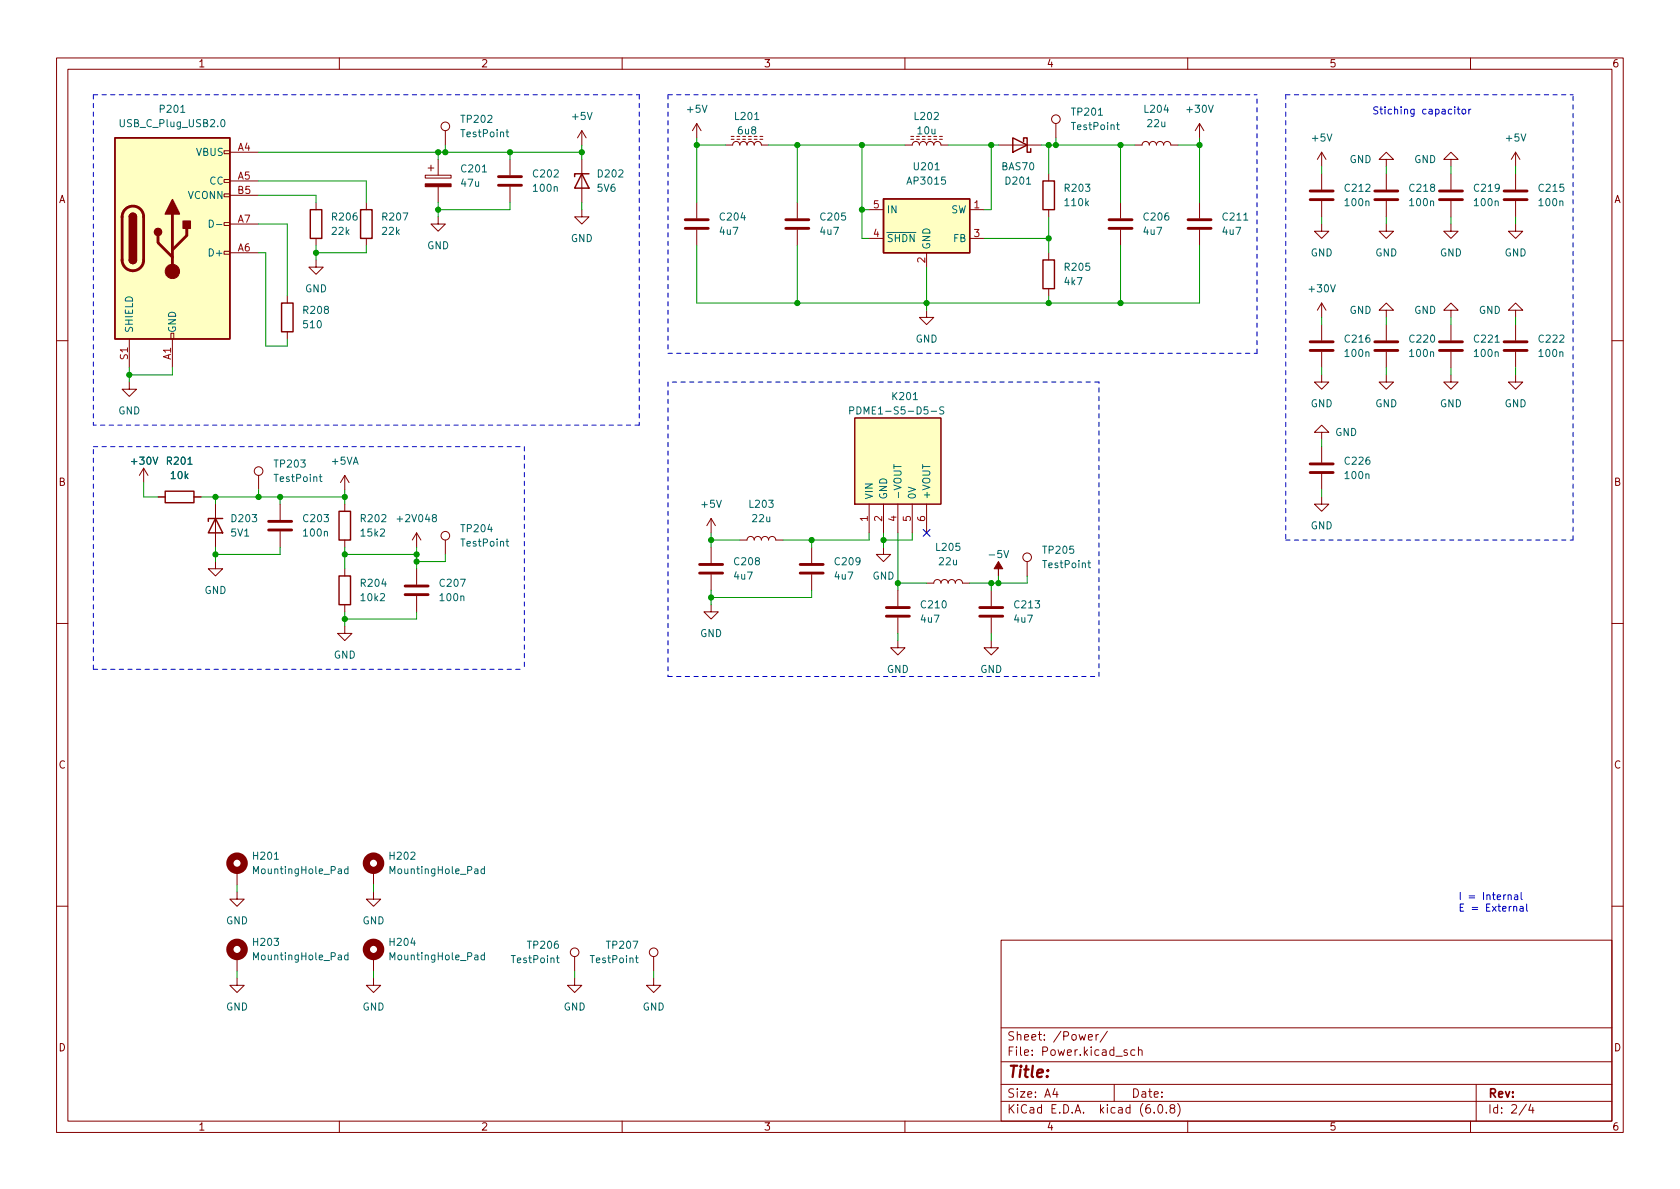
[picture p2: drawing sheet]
<svg xmlns="http://www.w3.org/2000/svg" width="297mm" height="210mm" viewBox="0 0 297 210" stroke-linecap="round" stroke-linejoin="round" font-family="sans-serif">
<g fill="none" stroke="#840000" stroke-width=".18">
<path d="M10 10.2h277v190.1h-277zM12 12.2h273v186.1h-273zM60 10.2v2M110 10.2v2M160 10.2v2M210 10.2v2M260 10.2v2M39.6 39.4h1v.5h-1zM39.6 34.3h1v.5h-1zM39.6 31.7h1v.6h-1zM39.6 26.7h1v.5h-1zM40.6 26.9h5.1"/>
<path d="M40.6 32h5.1M40.6 39.6h5.1M40.6 34.5h5.1M55.9 35.8v1.3M64.8 35.8v1.3M75.2 31h4.6v.5h-4.6zM75.7 29.7h1M76.2 29.2v1M77.5 38.3v1.3h-1.3l1.3 1.3 1.2-1.3h-1.2M77.5 28.2v2.8M77.5 33v2.8M78.7 23.1v2.5"/>
<path d="M90.2 28.2v2.8M90.2 33v2.8M102.9 37.1v1.2h-1.3l1.3 1.3 1.2-1.3h-1.2M102.9 23.1l-.8 1.3M102.9 23.1v2.5M102.9 28.2v7.6M102.9 23.1l.7 1.3M123.2 21.8l-.8 1.3M123.2 21.8v2.6M123.2 35.8v2.8M123.2 21.8l.8 1.3M128.3 25.6h1.2a.64 .64 0 0 1 .7-.6 .64 .64 0 0 1 .6 .6 .64 .64 0 0 1 .6-.6 .64 .64 0 0 1 .7 .6 .64 .64 0 0 1 .6-.6 .64 .64 0 0 1 .6 .6 .64 .64 0 0 1 .7-.6 .64 .64 0 0 1 .6 .6h1.3"/>
<path d="M129.3 24.6h.5M129.3 24.1h.5M130.3 24.6h.5M131.3 24.6h.5M132.3 24.6h.5M133.3 24.6h.6M134.4 24.6h.5M134.4 24.1h.5M141 35.8v2.8M153.7 37.1h2.5M160 25.6h1.3a.64 .64 0 0 1 .6-.6 .64 .64 0 0 1 .7 .6 .64 .64 0 0 1 .6-.6 .64 .64 0 0 1 .6 .6 .64 .64 0 0 1 .7-.6 .64 .64 0 0 1 .6 .6 .64 .64 0 0 1 .6-.6 .64 .64 0 0 1 .7 .6h1.2M161 24.6h.5"/>
<path d="M161 24.1h.5M162.1 24.6h.5M163.1 24.6h.5M164.1 24.6h.5M165.1 24.6h.5M166.1 24.6h.5M166.1 24.1h.5M171.4 37.1h2.6M176.5 25.6h7.6M185.4 30.7v1.3M185.4 37.1v1.2M186.7 21.8v2.6"/>
<path d="M198.1 35.8v2.8M200.7 25.6h1.2a.64 .64 0 0 1 .7-.6 .64 .64 0 0 1 .6 .6 .64 .64 0 0 1 .6-.6 .64 .64 0 0 1 .7 .6 .64 .64 0 0 1 .6-.6 .64 .64 0 0 1 .6 .6 .64 .64 0 0 1 .7-.6 .64 .64 0 0 1 .6 .6h1.3M212.1 21.8l-.8 1.3M212.1 21.8v2.6M212.1 35.8v2.8M212.1 21.8l.8 1.3M233.7 39.6v1.3h-1.3l1.3 1.3 1.2-1.3h-1.2M233.7 26.9v2.6M233.7 30.7v2.8M233.7 35.6v2.7M233.7 26.9l-.8 1.3M233.7 26.9l.7 1.3"/>
<path d="M245.1 28.2h-1.3l1.3-1.3 1.3 1.3h-1.3v1.3M245.1 39.6v1.3h-1.3l1.3 1.3 1.3-1.3h-1.3M245.1 30.7v2.8M245.1 35.6v2.7M256.5 39.6v1.3h-1.2l1.2 1.3 1.3-1.3h-1.3M256.5 28.2h-1.2l1.2-1.3 1.3 1.3h-1.3v1.3M256.5 30.7v2.8M256.5 35.6v2.7M268 39.6v1.3h-1.3l1.3 1.3 1.2-1.3h-1.2M268 26.9v2.6M268 30.7v2.8M268 35.6v2.7"/>
<path d="M268 26.9l-.8 1.3M268 26.9l.7 1.3M22.9 59.9v5.1M30.2 58.9h.5v1h-.5zM30.5 59.9v5.1M39.6 44.4h1v.6h-1zM40.6 44.7h5.1M50.8 52.3v1.3M50.8 58.7v1.2M55.9 46v1.2h-1.3l1.3 1.3 1.2-1.3h-1.2M55.9 42.2v1.2M64.8 42.2v1.2"/>
<path d="M123.2 40.6v2.8M141 40.6v2.8M153.7 42.2h2.5M163.8 54.9v1.2h-1.2l1.2 1.3 1.3-1.3h-1.3M163.8 44.7v2.5M171.4 42.2h2.6M185.4 44.7v1.3M185.4 51v1.3M198.1 40.6v2.8M212.1 40.6v2.8M233.7 53.6v2.5M233.7 57.4v2.8"/>
<path d="M233.7 53.6l-.8 1.3M233.7 53.6l.7 1.3M245.1 54.9h-1.3l1.3-1.3 1.3 1.3h-1.3v1.2M245.1 57.4v2.8M256.5 54.9h-1.2l1.2-1.3 1.3 1.3h-1.3v1.2M256.5 57.4v2.8M268 54.9h-1.3l1.3-1.3 1.2 1.3h-1.2v1.2M268 57.4v2.8M10 60.2h2M22.9 67.6v1.2h-1.3l1.3 1.3 1.2-1.3h-1.2M151.1 73.9h15.3v15.2h-15.3zM233.7 76.4h-1.3l1.3-1.2 1.2 1.2h-1.2v1.3"/>
<path d="M233.7 66.3v1.3h-1.3l1.3 1.2 1.2-1.2h-1.2M233.7 62.2v2.8M233.7 79v2.8M245.1 66.3v1.3h-1.3l1.3 1.2 1.3-1.2h-1.3M245.1 62.2v2.8M256.5 66.3v1.3h-1.2l1.2 1.2 1.3-1.2h-1.3M256.5 62.2v2.8M268 66.3v1.3h-1.3l1.3 1.2 1.2-1.2h-1.2M268 62.2v2.8M285 60.2h2M25.4 82.8l-.8 1.3M25.4 82.8v2.5"/>
<path d="M25.4 82.8l.8 1.3M27.9 87.9h1.3M34.3 87.9h1.3M38.1 99.3v1.3h-1.3l1.3 1.2 1.3-1.2h-1.3M38.1 89.1v7.7M45.7 84.1v2.5M49.5 89.1v2.8M49.5 94v2.8M61 84.1v2.5M61 89.1v1.3M61 95.5v1.3M61 84.1l-.8 1.2"/>
<path d="M61 84.1l.7 1.2M73.7 94.2l-.8 1.3M73.7 94.2v2.6M73.7 94.2l.7 1.3M78.7 95.5v2.5M125.7 91.7l-.7 1.3M125.7 91.7v2.5M125.7 96.8v2.8M125.7 91.7l.8 1.3M130.8 95.5h1.3a.64 .64 0 0 1 .6-.6 .64 .64 0 0 1 .6 .6 .64 .64 0 0 1 .7-.6 .64 .64 0 0 1 .6 .6 .64 .64 0 0 1 .7-.6 .64 .64 0 0 1 .6 .6 .64 .64 0 0 1 .6-.6 .64 .64 0 0 1 .7 .6h1.2M143.5 96.8v2.8M153.7 89.1v5.1"/>
<path d="M156.2 96.8v1.2h-1.3l1.3 1.3 1.3-1.3h-1.3M156.2 89.1v5.1M158.7 89.1v5.1M161.3 89.1v5.1M163.8 89.1v5.1M181.6 99.3v2.5M233.7 87.9v1.2h-1.3l1.3 1.3 1.2-1.3h-1.2M233.7 83.8v2.8M10 110.2h2M61 110.7v1.3h-1.3l1.3 1.3 1.2-1.3h-1.2M61 100.6v1.2M61 106.9v1.3"/>
<path d="M73.7 100.6v2.8M73.7 105.4v2.8M125.7 106.9v1.3h-1.2l1.2 1.3 1.3-1.3h-1.3M125.7 101.6v2.8M143.5 101.6v2.8M158.7 113.3v1.2h-1.2l1.2 1.3 1.3-1.3h-1.3M158.7 104.4v2.8M158.7 109.2v2.8M163.8 103.1h1.3a.64 .64 0 0 1 .6-.6 .64 .64 0 0 1 .7 .6 .64 .64 0 0 1 .6-.6 .64 .64 0 0 1 .6 .6 .64 .64 0 0 1 .7-.6 .64 .64 0 0 1 .6 .6 .64 .64 0 0 1 .6-.6 .64 .64 0 0 1 .7 .6h1.2M175.3 113.3v1.2h-1.3l1.3 1.3 1.2-1.3h-1.2M175.3 104.4v2.8M175.3 109.2v2.8"/>
<path d="M285 110.2h2M41.9 157.7v1.3h-1.3l1.3 1.3 1.3-1.3h-1.3M41.9 153.9v2.6M66 157.7v1.3h-1.2l1.2 1.3 1.3-1.3h-1.3M66 153.9v2.6M10 160.2h2M41.9 173v1.2h-1.3l1.3 1.3 1.3-1.3h-1.3M41.9 169.2v2.5M66 173v1.2h-1.2l1.2 1.3 1.3-1.3h-1.3M66 169.2v2.5M101.6 173v1.2h-1.3l1.3 1.3 1.3-1.3h-1.3M101.6 169.2v2.5"/>
<path d="M115.6 173v1.2h-1.3l1.3 1.3 1.2-1.3h-1.2M115.6 169.2v2.5M177 166.3h108v32h-108zM285 160.2h2M60 198.3v2M110 198.3v2M160 198.3v2M177 194.8h108M177 191.8h108M177 187.8h108M177 181.8h108M186.5 192.5l-.4 1h1"/>
<path d="M186.9 193v1M192.4 183.4l.7-.1v-.3l-.5-.1-.2 .2 .1 .8h.6M193.8 182.9v1M194.2 182.9l-.3 .1-.1 .2M195.8 182.4l-1.3 1.9M197 191.8v3M199.3 185.7l-.4-.1-.2 .2 .1 .3 .5 .1v.4h-.6M200.6 185.7l-.4-.1-.3 .3v.4l.2 .3h.5M201.3 185.8l.2-.2 .4 .1v.9M201.3 185.1v1.5M204.1 196.7v.1M204.9 195.4l.2-.1a.81 .81 0 0 1 .6 .7 .81 .81 0 0 1-.3 .8h-.2a.81 .81 0 0 1-.6-.6 .81 .81 0 0 1 .3-.8z"/>
<path d="M206.2 196.7v.1M207.1 196l-.2-.3v-.2l.2-.2 .5 .1 .1 .2-.1 .2-.6 .2-.1 .3v.4l.2 .1h.5l.1-.3-.1-.4-.2-.1M208.2 195.1a1.72 1.72 0 0 1 0 2.3M210 198.3v2M260 198.3v2M261 191.8v6.5M269.9 195.3l-1.3 1.9M270.6 195.3l-.3 1h.9M271 195.8v1"/>
<circle cx="78.7" cy="22.3" r=".76"/>
<circle cx="186.7" cy="21.1" r=".76"/>
<circle cx="45.7" cy="83.3" r=".76"/>
<circle cx="78.7" cy="94.7" r=".76"/>
<circle cx="181.6" cy="98.5" r=".76"/>
<circle cx="101.6" cy="168.4" r=".76"/>
<circle cx="115.6" cy="168.4" r=".76"/>
</g>
<g fill="#840000" stroke="#840000" stroke-width=".18">
<path d="M176.5 99.3l.8 1.3h-.8v1.2v-1.2h-.7z"/>
<path d="M75.2 32.5h4.6v.5h-4.6z"/>
<circle cx="30.5" cy="48" r="1.27"/>
</g>
<g fill="none" stroke="#006464" stroke-width=".18">
<path d="M37 38.9a.64 .64 0 0 1 .7 .7 .64 .64 0 0 1-.7 .6zM38.3 39.7h.9M39.2 21.3l.1-.2a.68 .68 0 0 1 .5 .7 .68 .68 0 0 1-.5 .6l-.1-.1-.2-.4zM89.5 23.3h.4M89.6 22.9v1.1l.3 .2M197.4 22.1h.5M197.6 21.7v1l.3 .2M150.2 72.6l.6-.1 .2-.1-.1-.3-.7-.2v1.3M166.9 72l-.5-.1-.2 .2v.3l.6 .3 .1 .3-.3 .2h-.5M56.4 84.3h.5M56.6 83.9v1.1l.3 .2M89.5 95.7h.4"/>
<path d="M89.6 95.3v1.1l.3 .2M158.1 82.1v.8M192.3 99.5h.5M192.5 99.1v1.1l.3 .2M61.5 153.7l-.3-.1-.3 .3 .1 .5h.5M61.5 153.2v1.3M85.7 153.7l-.4-.1-.3 .3 .2 .5h.5M85.7 153.2v1.3M61.5 168.9h-.3l-.3 .2 .1 .6h.5M61.5 168.5v1.2M85.7 168.9h-.4l-.3 .2 .2 .6h.5M85.7 168.5v1.2"/>
<path d="M98.4 169.4h.5M98.6 169v1.1l.3 .1M112.3 169.4h.5M112.5 169v1.1l.3 .1"/>
</g>
<g fill="none" stroke="#840000" stroke-width="1.3">
<circle cx="41.9" cy="152.6" r="1.27"/>
<circle cx="66" cy="152.6" r="1.27"/>
<circle cx="41.9" cy="167.9" r="1.27"/>
<circle cx="66" cy="167.9" r="1.27"/>
</g>
<g fill="none" stroke="#840000" stroke-width=".51">
<path d="M21.6 38.3v7.7a1.91 1.91 0 0 0 1.9 1.9 1.91 1.91 0 0 0 1.9-1.9v-7.7M21.6 38.3a1.91 1.91 0 0 1 1.9-1.9 1.91 1.91 0 0 1 1.9 1.9M30.5 37.8v10.2M88.1 32.8h4.1M88.1 31.2h4.1M121.2 38.9h4M138.9 38.9h4.1M196.1 38.9h4.1M210.1 38.9h4M231.6 35.3h4.1M231.6 33.8h4.1M243.1 35.3h4"/>
<path d="M243.1 33.8h4M254.5 35.3h4.1M254.5 33.8h4.1M265.9 35.3h4.1M265.9 33.8h4.1M27.9 41.7v1.2l2.6 2.6M33 40.4v1.3l-2.5 2.5M121.2 40.4h4M138.9 40.4h4.1M196.1 40.4h4.1M210.1 40.4h4M231.6 62h4.1"/>
<path d="M231.6 60.4h4.1M243.1 62h4M243.1 60.4h4M254.5 62h4.1M254.5 60.4h4.1M265.9 62h4.1M265.9 60.4h4.1M47.5 93.7h4.1M47.5 92.2h4.1M123.7 99.8h4.1M141.5 99.8h4M231.6 83.6h4.1"/>
<path d="M231.6 82h4.1M71.6 105.2h4.1M71.6 103.6h4.1M123.7 101.3h4.1M141.5 101.3h4M156.7 109h4.1M156.7 107.4h4.1M173.2 109h4.1M173.2 107.4h4.1"/>
</g>
<g fill="none" stroke="#840000" stroke-width=".25">
<path d="M20.3 24.4h20.3v35.5h-20.3zM22.9 38.3a.64 .64 0 0 1 .6-.6 .64 .64 0 0 1 .6 .6M54.9 37.1h2v5.1h-2zM63.8 37.1h2v5.1h-2zM102.9 30.7l1.2 2.6h-2.5zM104.1 30.7h-2.5v.5M156.2 35.2h15.2v9.5h-15.2zM179.1 24.4l2.5 1.2-2.5 1.3zM181 25v-.6h.6v2.5h.6v-.6M184.4 32h2v5.1h-2zM22.9 46a.64 .64 0 0 0 .6 .6 .64 .64 0 0 0 .6-.6M49.8 53.6h2v5.1h-2z"/>
<path d="M184.4 46h2v5h-2zM29.2 86.9h5.1v2h-5.1zM38.1 91.7l1.3 2.5h-2.6zM39.4 91.7h-2.6v.5M59.9 90.4h2.1v5.1h-2.1zM59.9 101.8h2.1v5.1h-2.1z"/>
</g>
<g fill="#ffffc2" stroke="#ffffc2" stroke-width=".18">
<path d="M156.2 35.2h15.2v9.5h-15.2z"/>
<path d="M151.1 73.9h15.3v15.2h-15.3z"/>
<path d="M20.3 24.4h20.3v35.5h-20.3z"/>
</g>
<g fill="#840000" stroke="#840000" stroke-width=".25">
<path d="M22.9 46h1.2a.64 .64 0 0 1-.6 .6 .64 .64 0 0 1-.6-.6z"/>
<path d="M22.9 38.3h1.2v7.7h-1.2z"/>
<path d="M23 37.9a.64 .64 0 0 1 .7-.1 .64 .64 0 0 1 .4 .5h-1.2z"/>
<path d="M30.5 35.3l1.2 2.5h-2.5z"/>
<path d="M32.4 39.1h1.3v1.3h-1.3z"/>
<circle cx="27.9" cy="41" r=".63"/>
</g>
<g fill="none" stroke="#0000c2" stroke-width=".18">
<path d="M257.2 18.9v.1M257.2 19.3v.9M257.6 19.3h.5M257.8 18.9v1.1l.3 .2M258.6 19.4l.1-.1 .4 .1 .1 .5-.2 .2-.3 .1-.1-.2zM259.7 19.3v.9M260.1 19.3l-.4 .3M266.7 158.4l.1-.2 .3 .1 .1 .8M267.8 158.3h.5v.8M268.3 158.5l-.4 .1-.2 .2 .2 .3 .4-.1M269 157.8v1.1l.1 .2M269.9 159.9v1l.2 .2"/>
<path d="M267.6 160.4l.2-.1h.3l.1 .8M268.8 160.3h.5v.8M269.3 160.6h-.4l-.2 .2 .2 .3h.4"/>
</g>
<g fill="none" stroke="#0000c2" stroke-width=".18" stroke-dasharray=".8 .8">
<path d="M16.5 16.8h96.5M16.5 16.8v58.4M113 16.8v58.4M118.1 16.8v45.7M118.1 16.8h104.1M227.3 16.8h50.8M227.3 16.8v78.7M16.5 79h76.2M92.7 79v39.4M113 75.2h-96.5M118.1 62.5h104.1M118.1 67.6v52"/>
<path d="M194.3 67.6h-76.2M222.2 62.5v-45.7M227.3 95.5h50.8M278.1 95.5v-78.7M16.5 118.4v-39.4M16.5 118.4h76.2M118.1 119.6h76.2M194.3 119.6v-52"/>
</g>
<g fill="none" stroke="#009600" stroke-width=".18">
<path d="M45.7 39.6h5.1v12.7M45.7 34.5h10.2v1.3M45.7 32h19.1v3.8M45.7 26.9h57.2M77.5 26.9v1.3M77.5 35.8v2.5M78.7 25.6v1.3M90.2 35.8v1.3h-12.7M90.2 26.9v1.3M102.9 25.6v2.6M102.9 35.8v1.3M123.2 25.6h5.1"/>
<path d="M123.2 24.4v11.4M135.9 25.6h24.1M141 25.6v10.2M152.4 37.1h1.3M152.4 25.6v16.6h1.3M167.6 25.6h8.9M175.3 25.6v11.5h-1.3M184.1 25.6h16.6M185.4 25.6v5.1M185.4 38.3v6.4M186.7 24.4v1.2M198.1 25.6v10.2"/>
<path d="M208.3 25.6h3.8M212.1 24.4v11.4M233.7 29.5v1.2M233.7 38.3v1.3M245.1 29.5v1.2M245.1 38.3v1.3M256.5 29.5v1.2M256.5 38.3v1.3M268 29.5v1.2M268 38.3v1.3M45.7 44.7h1.3v16.5h3.8v-1.3M55.9 43.4v2.6"/>
<path d="M64.8 43.4v1.3h-8.9M123.2 43.4v10.2h88.9v-10.2M141 43.4v10.2M163.8 47.2v7.7M174 42.2h11.4M185.4 52.3v1.3M198.1 43.4v10.2M233.7 56.1v1.3M245.1 56.1v1.3M256.5 56.1v1.3M268 56.1v1.3M22.9 65v2.6"/>
<path d="M30.5 65v1.3h-7.6M233.7 65v1.3M233.7 77.7v1.3M245.1 65v1.3M256.5 65v1.3M268 65v1.3M25.4 85.3v2.6h2.5M35.6 87.9h25.4M38.1 87.9v1.2M38.1 96.8v2.5M45.7 86.6v1.3M49.5 96.8v1.2h-11.4"/>
<path d="M49.5 87.9v1.2M61 98h12.7M61 86.6v2.5M61 96.8v3.8M73.7 96.8v3.8M78.7 98v1.3h-5M125.7 95.5h5.1M125.7 94.2v2.6M143.5 95.5v1.3M153.7 94.2v1.3h-15.3M156.2 94.2v2.6M158.7 94.2v10.2"/>
<path d="M161.3 94.2v1.3h-5.1M233.7 86.6v1.3M61 108.2v2.5M73.7 108.2v1.3h-12.7M125.7 104.4v2.5M143.5 104.4v1.3h-17.8M158.7 103.1h5.1M158.7 112v1.3M175.3 103.1v1.3M175.3 112v1.3M176.5 101.8v1.3M181.6 101.8v1.3h-10.2"/>
<path d="M41.9 156.5v1.2M66 156.5v1.2M41.9 171.7v1.3M66 171.7v1.3M101.6 171.7v1.3M115.6 171.7v1.3"/>
</g>
<path d="M163.2 93.6l1.2 1.2M164.4 93.6l-1.2 1.2" fill="none" stroke="#000084" stroke-width=".18"/>
<g fill="#009600" stroke="#009600" stroke-width=".18">
<circle cx="198.1" cy="53.6" r=".46"/>
<circle cx="185.4" cy="53.6" r=".46"/>
<circle cx="163.8" cy="53.6" r=".46"/>
<circle cx="156.2" cy="95.5" r=".46"/>
<circle cx="175.3" cy="103.1" r=".46"/>
<circle cx="176.5" cy="103.1" r=".46"/>
<circle cx="143.5" cy="95.5" r=".46"/>
<circle cx="158.7" cy="103.1" r=".46"/>
<circle cx="141" cy="53.6" r=".46"/>
<circle cx="175.3" cy="25.6" r=".46"/>
<circle cx="152.4" cy="37.1" r=".46"/>
<circle cx="152.4" cy="25.6" r=".46"/>
<circle cx="141" cy="25.6" r=".46"/>
<circle cx="123.2" cy="25.6" r=".46"/>
<circle cx="212.1" cy="25.6" r=".46"/>
<circle cx="185.4" cy="42.2" r=".46"/>
<circle cx="198.1" cy="25.6" r=".46"/>
<circle cx="186.7" cy="25.6" r=".46"/>
<circle cx="185.4" cy="25.6" r=".46"/>
<circle cx="125.7" cy="105.7" r=".46"/>
<circle cx="73.7" cy="98" r=".46"/>
<circle cx="77.5" cy="37.1" r=".46"/>
<circle cx="125.7" cy="95.5" r=".46"/>
<circle cx="38.1" cy="87.9" r=".46"/>
<circle cx="38.1" cy="98" r=".46"/>
<circle cx="73.7" cy="99.3" r=".46"/>
<circle cx="61" cy="109.5" r=".46"/>
<circle cx="49.5" cy="87.9" r=".46"/>
<circle cx="45.7" cy="87.9" r=".46"/>
<circle cx="22.9" cy="66.3" r=".46"/>
<circle cx="55.9" cy="44.7" r=".46"/>
<circle cx="77.5" cy="26.9" r=".46"/>
<circle cx="90.2" cy="26.9" r=".46"/>
<circle cx="78.7" cy="26.9" r=".46"/>
<circle cx="102.9" cy="26.9" r=".46"/>
<circle cx="61" cy="87.9" r=".46"/>
<circle cx="61" cy="98" r=".46"/>
</g>
<text font-size="2.8" fill="#840000" x="178" y="190.6">Title:</text>
<g font-size="2.1" fill="#840000">
<text x="178" y="184">Sheet: /Power/</text>
<text x="178" y="186.7">File: Power.kicad_sch</text>
<text x="178" y="196.9">KiCad E.D.A. kicad (6.0.8)</text>
<text x="178" y="194.1">Size: A4</text>
<text x="200" y="194.1">Date:</text>
<text x="263" y="194.1">Rev:</text>
<text x="263" y="196.9">Id: 2/4</text>
</g>
<g font-size="1.8" fill="#840000">
<text x="35" y="11.9">1</text>
<text x="85" y="11.9">2</text>
<text x="135" y="11.9">3</text>
<text x="185" y="11.9">4</text>
<text x="235" y="11.9">5</text>
<text x="285" y="11.9">6</text>
<text x="10.3" y="35.9">A</text>
<text x="285.3" y="35.9">A</text>
<text x="10.3" y="85.9">B</text>
<text x="285.3" y="85.9">B</text>
<text x="10.3" y="135.9">C</text>
<text x="285.3" y="135.9">C</text>
<text x="10.3" y="185.9">D</text>
<text x="285.3" y="185.9">D</text>
<text x="35" y="199.9">1</text>
<text x="85" y="199.9">2</text>
<text x="135" y="199.9">3</text>
<text x="185" y="199.9">4</text>
<text x="235" y="199.9">5</text>
<text x="285" y="199.9">6</text>
</g>
<g font-size="1.8" fill="#006464">
<text x="21.5" y="22.5">USB_C_Plug_USB2.0</text>
<text x="28.4" y="19.9">P201</text>
<text x="81.7" y="21.7">TP202</text>
<text x="101.3" y="21.2">+5V</text>
<text x="121.6" y="19.9">+5V</text>
<text x="130.1" y="21.2">L201</text>
<text x="130.6" y="23.7">6u8</text>
<text x="161.8" y="21.2">L202</text>
<text x="162.3" y="23.7">10u</text>
<text x="189.6" y="23">TestPoint</text>
<text x="189.6" y="20.4">TP201</text>
<text x="202.5" y="19.9">L204</text>
<text x="202.9" y="22.5">22u</text>
<text x="210" y="19.9">+30V</text>
<text x="34.7" y="27.6">VBUS</text>
<text x="81.7" y="24.3">TestPoint</text>
<text x="232.1" y="25">+5V</text>
<text x="238.6" y="28.8">GND</text>
<text x="250" y="28.8">GND</text>
<text x="266.4" y="25">+5V</text>
<text x="33.2" y="35.2">VCONN</text>
<text x="37.1" y="32.6">CC</text>
<text x="81.6" y="33">47u</text>
<text x="81.7" y="30.5">C201</text>
<text x="94.4" y="31.4">C202</text>
<text x="94.4" y="33.9">100n</text>
<text x="105.7" y="33.9">5V6</text>
<text x="105.8" y="31.4">D202</text>
<text x="160.6" y="32.6">AP3015</text>
<text x="161.7" y="30.1">U201</text>
<text x="177.2" y="30.1">BAS70</text>
<text x="177.9" y="32.6">D201</text>
<text x="188.4" y="33.9">R203</text>
<text x="237.9" y="33.9">C212</text>
<text x="249.3" y="33.9">C218</text>
<text x="260.8" y="33.9">C219</text>
<text x="272.2" y="33.9">C215</text>
<text x="58.7" y="41.5">22k</text>
<text x="58.8" y="39">R206</text>
<text x="67.6" y="41.5">22k</text>
<text x="67.7" y="39">R207</text>
<text x="127.3" y="41.5">4u7</text>
<text x="127.4" y="39">C204</text>
<text x="145.1" y="41.5">4u7</text>
<text x="145.2" y="39">C205</text>
<text x="156.7" y="37.7">IN</text>
<text x="168.1" y="37.7">SW</text>
<text x="188.4" y="36.4">110k</text>
<text x="202.3" y="41.5">4u7</text>
<text x="202.3" y="39">C206</text>
<text x="216.2" y="41.5">4u7</text>
<text x="216.3" y="39">C211</text>
<text x="237.9" y="36.4">100n</text>
<text x="249.4" y="36.4">100n</text>
<text x="260.8" y="36.4">100n</text>
<text x="272.2" y="36.4">100n</text>
<text x="37.3" y="45.3">D+</text>
<text x="75.5" y="44.1">GND</text>
<text x="100.9" y="42.8">GND</text>
<text x="156.7" y="42.8">~{SHDN}</text>
<text x="164.5" y="44.2" transform="rotate(-90 164.5 44.2)">GND</text>
<text x="168.6" y="42.8">FB</text>
<text x="188.4" y="47.9">R205</text>
<text x="231.7" y="45.3">GND</text>
<text x="243.1" y="45.3">GND</text>
<text x="254.6" y="45.3">GND</text>
<text x="266" y="45.3">GND</text>
<text x="53.9" y="51.7">GND</text>
<text x="188.3" y="50.4">4k7</text>
<text x="231.6" y="51.7">+30V</text>
<text x="23.5" y="58.9" transform="rotate(-90 23.5 58.9)">SHIELD</text>
<text x="31.1" y="58.9" transform="rotate(-90 31.1 58.9)">GND</text>
<text x="53.8" y="55.5">R208</text>
<text x="53.8" y="58">510</text>
<text x="238.6" y="55.5">GND</text>
<text x="250" y="55.5">GND</text>
<text x="261.4" y="55.5">GND</text>
<text x="161.9" y="60.6">GND</text>
<text x="237.9" y="60.6">C216</text>
<text x="237.9" y="63.1">100n</text>
<text x="249.3" y="60.6">C220</text>
<text x="249.4" y="63.1">100n</text>
<text x="260.8" y="60.6">C221</text>
<text x="260.8" y="63.1">100n</text>
<text x="272.2" y="60.6">C222</text>
<text x="272.2" y="63.1">100n</text>
<text x="157.9" y="70.7">K201</text>
<text x="20.9" y="73.3">GND</text>
<text x="151.8" y="73.3">PDME1-S5-D5-S</text>
<text x="231.7" y="72">GND</text>
<text x="236.1" y="77.1">GND</text>
<text x="243.1" y="72">GND</text>
<text x="254.6" y="72">GND</text>
<text x="266" y="72">GND</text>
<text x="23.4" y="82.2">+30V</text>
<text x="29.6" y="82.2">R201</text>
<text x="48.7" y="82.7">TP203</text>
<text x="58.7" y="82.2">+5VA</text>
<text x="237.9" y="82.2">C226</text>
<text x="30.3" y="84.7">10k</text>
<text x="48.7" y="85.2">TestPoint</text>
<text x="124.1" y="89.8">+5V</text>
<text x="132.6" y="89.8">L203</text>
<text x="154.3" y="88.4" transform="rotate(-90 154.3 88.4)">VIN</text>
<text x="156.8" y="88.4" transform="rotate(-90 156.8 88.4)">GND</text>
<text x="159.4" y="88.4" transform="rotate(-90 159.4 88.4)">-VOUT</text>
<text x="161.9" y="88.4" transform="rotate(-90 161.9 88.4)">0V</text>
<text x="164.5" y="88.4" transform="rotate(-90 164.5 88.4)">+VOUT</text>
<text x="237.9" y="84.7">100n</text>
<text x="40.9" y="94.9">5V1</text>
<text x="41.1" y="92.3">D203</text>
<text x="53.8" y="92.3">C203</text>
<text x="53.8" y="94.9">100n</text>
<text x="63.9" y="92.3">R202</text>
<text x="63.9" y="94.9">15k2</text>
<text x="70.6" y="92.3">+2V048</text>
<text x="81.7" y="94.1">TP204</text>
<text x="133.1" y="92.3">22u</text>
<text x="231.7" y="93.6">GND</text>
<text x="81.7" y="96.6">TestPoint</text>
<text x="130" y="99.9">C208</text>
<text x="147.7" y="99.9">C209</text>
<text x="165.6" y="97.4">L205</text>
<text x="166.1" y="99.9">22u</text>
<text x="175.2" y="98.7">-5V</text>
<text x="184.6" y="100.5">TestPoint</text>
<text x="184.6" y="97.9">TP205</text>
<text x="36.1" y="105">GND</text>
<text x="63.9" y="103.8">R204</text>
<text x="63.9" y="106.3">10k2</text>
<text x="77.9" y="103.8">C207</text>
<text x="77.9" y="106.3">100n</text>
<text x="129.9" y="102.5">4u7</text>
<text x="147.7" y="102.5">4u7</text>
<text x="154.2" y="102.5">GND</text>
<text x="163" y="107.6">C210</text>
<text x="179.5" y="107.6">C213</text>
<text x="123.8" y="112.6">GND</text>
<text x="162.9" y="110.1">4u7</text>
<text x="179.4" y="110.1">4u7</text>
<text x="59" y="116.5">GND</text>
<text x="156.8" y="119">GND</text>
<text x="173.3" y="119">GND</text>
<text x="44.9" y="152">H201</text>
<text x="45.2" y="154.6">MountingHole_Pad</text>
<text x="69" y="152">H202</text>
<text x="69.3" y="154.6">MountingHole_Pad</text>
<text x="39.9" y="163.4">GND</text>
<text x="44.9" y="167.3">H203</text>
<text x="64.1" y="163.4">GND</text>
<text x="69" y="167.3">H204</text>
<text x="93.4" y="167.8">TP206</text>
<text x="107.4" y="167.8">TP207</text>
<text x="45.2" y="169.8">MountingHole_Pad</text>
<text x="69.3" y="169.8">MountingHole_Pad</text>
<text x="90.6" y="170.3">TestPoint</text>
<text x="104.6" y="170.3">TestPoint</text>
<text x="39.9" y="178.7">GND</text>
<text x="64.1" y="178.7">GND</text>
<text x="99.6" y="178.7">GND</text>
<text x="113.6" y="178.7">GND</text>
</g>
<g font-size="1.8" fill="#0000c2">
<text x="242.6" y="20.2">Stiching capacitor</text>
<text x="257.8" y="159.1">I = Internal</text>
<text x="257.8" y="161.2">E = External</text>
</g>
<g font-size="1.8" fill="#a90000">
<text x="42" y="26.7">A4</text>
<text x="42" y="31.7">A5</text>
<text x="42" y="34.3">B5</text>
<text x="42" y="39.4">A7</text>
<text x="154.4" y="41.9">4</text>
<text x="154.4" y="36.8">5</text>
<text x="172.2" y="36.8">1</text>
<text x="172.2" y="41.9">3</text>
<text x="42" y="44.4">A6</text>
<text x="163.6" y="46.5" transform="rotate(-90 163.6 46.5)">2</text>
<text x="22.6" y="63.6" transform="rotate(-90 22.6 63.6)">S1</text>
<text x="30.2" y="63.6" transform="rotate(-90 30.2 63.6)">A1</text>
<text x="153.4" y="92.2" transform="rotate(-90 153.4 92.2)">1</text>
<text x="156" y="92.2" transform="rotate(-90 156 92.2)">2</text>
<text x="158.5" y="92.2" transform="rotate(-90 158.5 92.2)">4</text>
<text x="161" y="92.2" transform="rotate(-90 161 92.2)">5</text>
<text x="163.6" y="92.2" transform="rotate(-90 163.6 92.2)">6</text>
</g>
</svg>
